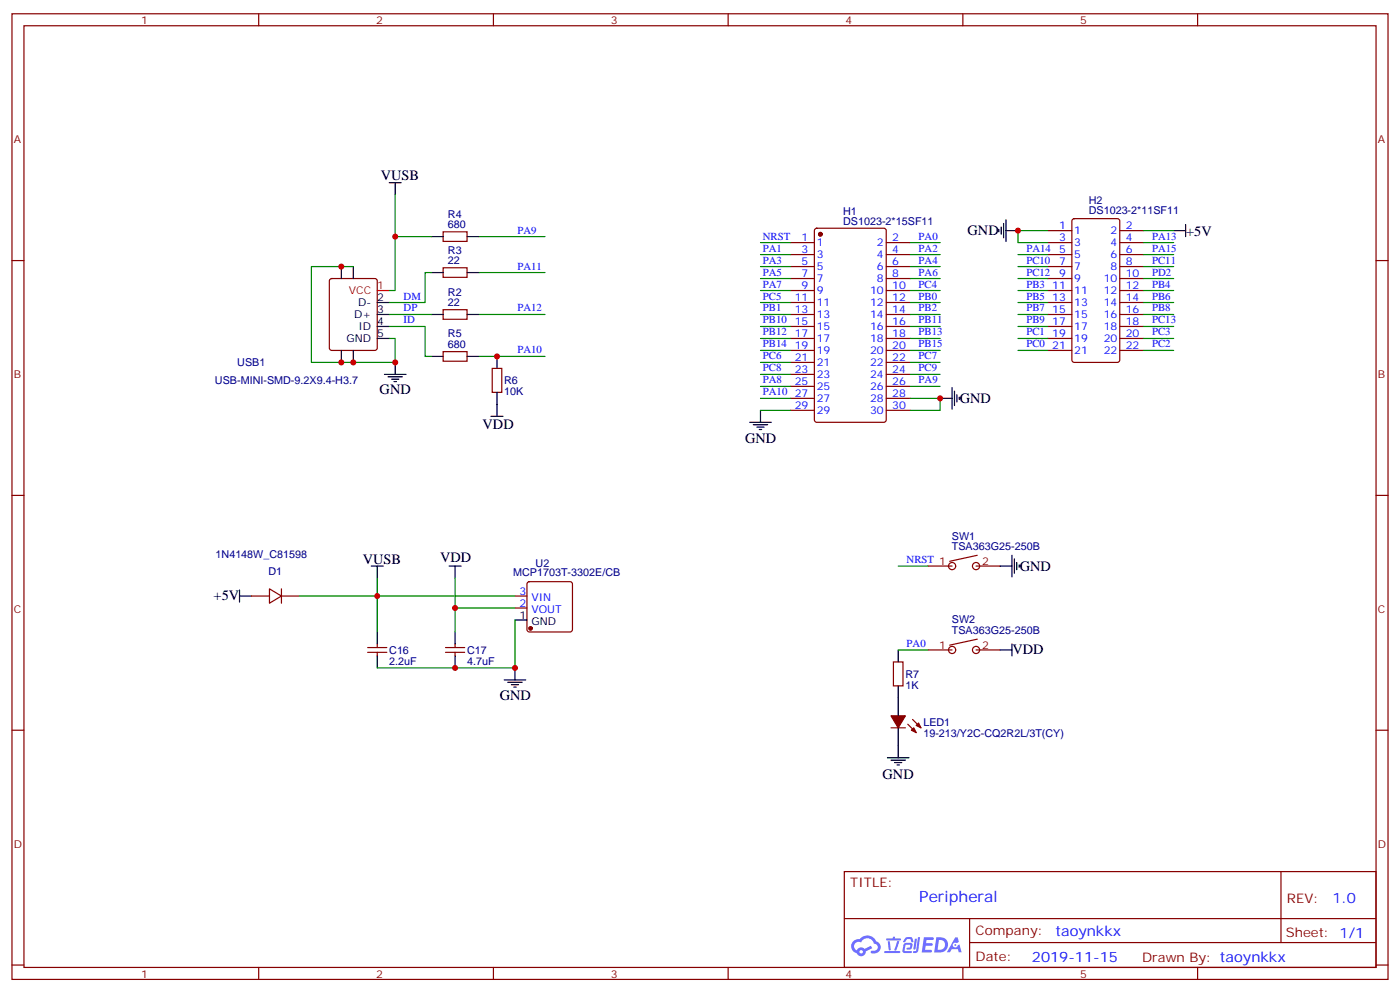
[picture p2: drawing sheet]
<svg xmlns="http://www.w3.org/2000/svg" width="412mm" height="292mm" viewBox="0 0 412 292" stroke-linecap="round" stroke-linejoin="round" font-family="sans-serif">
<g fill="none" stroke="#870000" stroke-width=".35">
<path d="M3.5 4.1h405.4v284.3h-405.4zM7.1 7.6h398.2v277.3h-398.2zM76.2 4.1v3.5M145.3 4.1v3.5M214.5 4.1v3.5M283.6 4.1v3.5M352.8 4.1v3.5M3.5 76.7h3.6M405.3 76.7h3.6M3.5 145.9h3.6M405.3 145.9h3.6M3.5 215h3.6"/>
<path d="M405.3 215h3.6M248.7 256.6h156.6v28.3h-156.6zM377.3 256.7v20.8M248.7 270.5h156.5M285.6 277.5h119.6M285.6 270.5v14.1M3.5 284.2h3.6M76.2 284.9v3.5M145.3 284.9v3.5M214.5 284.9v3.5M283.6 284.9v3.5M352.8 284.9v3.5"/>
<path d="M405.3 284.2h3.6"/>
</g>
<g fill="#5487ff">
<path d="M272.1 276h2.6l.3 .2-.1 .5-2 .1-.1 .9h1.6l.4 .4-.4 .4h-1.7l-.2 1.2h1.8l.3 .4-.2 .3-2.9 .1z"/>
<path d="M281.4 276h.7l.4 1.4-.7 .3a.74 .74 0 0 0-1.1 .3 .74 .74 0 0 0 .5 1 .74 .74 0 0 0 .9-.6l.5-.3 .7 2.3h-.9l-.2-.9h-1.9l-.5 .9h-.9z"/>
<path d="M269.5 276.4h.6l-.4 3a.31 .31 0 0 1-.3 .2 .31 .31 0 0 1-.3-.3z"/>
<path d="M270.4 276h.6l-.5 3.9a.89 .89 0 0 1-.7 .7 .89 .89 0 0 1-.9-.3l1-.4z"/>
<path d="M266.8 276.1l.6-.2 1.2 .1 .5 1.3-.6 .1-.4-.9-1 .2a.95 .95 0 0 1-1 .7l-.1-.2z"/>
<path d="M266.4 277.8l1.8-.2a1.04 1.04 0 0 1 .6 1.1 1.04 1.04 0 0 1-.8 .9h-.7a.29 .29 0 0 1-.3-.3 .29 .29 0 0 1 .3-.3h.7l.2-.8-1.4 .1-.4 1.7h1.9a.29 .29 0 0 1 .3 .4 .29 .29 0 0 1-.3 .2h-2l-.4-.3 .2-2z"/>
<path d="M260.5 280h4.4a.3 .3 0 0 1 .3 .4 .3 .3 0 0 1-.3 .2h-4.3z"/>
<path d="M264.3 277.1h.6l-.5 1.7a1.02 1.02 0 0 1-.7 1.1l-.2-.2z"/>
<path d="M261.5 277.2h.6l.3 2.3-.3 .4-.3-.3z"/>
<path d="M261.1 276.3h1.9l.2-.5h.5l-.1 .5h1.5a.29 .29 0 0 1 .3 .3 .29 .29 0 0 1-.3 .3h-3.9z"/>
<path d="M275.8 276l-.6 4.5h1.4a2.27 2.27 0 0 0 2.7-2.3 2.27 2.27 0 0 0-2.7-2.2zM276.6 276.8a1.5 1.5 0 0 1 1.8 1.5 1.5 1.5 0 0 1-1.9 1.4h-.3z"/>
<path d="M251.4 277.1a2.09 2.09 0 0 0 1 3.6 1.37 1.37 0 0 0 1.5 .9 1.37 1.37 0 0 0 1.1-1.5l2-.9-.5-.7-1.8 .9a1.4 1.4 0 0 0-2.3 .4 1.32 1.32 0 0 1-.6-1.8 1.32 1.32 0 0 1 1.9-.5 2.02 2.02 0 0 1 2-1.2 2.02 2.02 0 0 1 1.8 1.6 1.09 1.09 0 0 1 1.1 1.3 1.09 1.09 0 0 1-1.6 .7 .41 .41 0 0 0-.5 .4 .41 .41 0 0 0 .4 .4 1.89 1.89 0 0 0 2.4-1.1 1.89 1.89 0 0 0-1.2-2.4 2.98 2.98 0 0 0-5-.7l-1 .2zM253.2 280.3a.52 .52 0 0 1 1 0 .52 .52 0 0 1-1 0z"/>
<circle cx="281.4" cy="278.3" r=".28"/>
</g>
<g fill="none" stroke="#870000" stroke-width=".35">
<path d="M130.5 78.8h7.1v2.9h-7.1zM130.5 68.3h7.1v2.8h-7.1zM232.8 71.4h7.1M232.8 75h7.1M232.8 78.5h7.1M240.1 67.4l.5-.2h19.7l.7 .4 .1 56-.5 .7-20 .1-.7-.5v-56zM261.1 71.4h7M261.1 75h7M261.1 78.5h7M308.7 71.4h7M308.7 75h7M308.7 78.5h7"/>
<path d="M308.7 67.9h7M316 64.6l.4-.2h12.7l.7 .4v41.2l-.4 .7h-13l-.6-.4-.1-41.2zM329.8 71.4h7.1M329.8 75h7.1M329.8 78.5h7.1M329.8 67.9h7.1M97.2 82.2l.5-.2h12.7l.7 .5v20l-.4 .6-13 .1-.6-.5-.1-20zM130.5 91.2h7.1v2.8h-7.1zM232.8 82h7.1M232.8 85.5h7.1M232.8 89.1h7.1M232.8 92.6h7.1"/>
<path d="M232.8 96.1h7.1M232.8 99.7h7.1M261.1 82h7M261.1 85.5h7M261.1 89.1h7M261.1 92.6h7M261.1 96.1h7M261.1 99.7h7M308.7 82h7M308.7 85.5h7M308.7 89.1h7M308.7 92.6h7"/>
<path d="M308.7 96.1h7M308.7 99.7h7M329.8 82h7.1M329.8 85.5h7.1M329.8 89.1h7.1M329.8 92.6h7.1M329.8 96.1h7.1M329.8 99.7h7.1M130.5 103.5h7.1v2.9h-7.1zM145 108.5h2.8v7h-2.8zM232.8 103.2h7.1M232.8 106.7h7.1"/>
<path d="M232.8 110.2h7.1M232.8 113.8h7.1M232.8 117.3h7.1M261.1 103.2h7M261.1 106.7h7M261.1 110.2h7M261.1 113.8h7M261.1 117.3h7M308.7 103.2h7M329.8 103.2h7.1M232.8 120.8h7.1M261.1 120.8h7"/>
<path d="M74.1 175.5h5.3M79.4 173.4l3.5 2.1-3.5 2.1zM82.9 175.5h5.3M82.9 173.4v4.2M151.7 179h3.5M151.7 175.5h3.5M155.5 171.5l.4-.2h12l.5 .2 .2 .5v13.4l-.2 .5-.5 .2h-12l-.5-.2-.2-.5v-13.4zM273.4 166.7h7.1M281.5 166.7a1.06 1.06 0 0 0-1.5-1 1.06 1.06 0 0 0-.3 1.8 1.06 1.06 0 0 0 1.8-.5v-.3M287.5 166.7h7.1M287.9 163.5l-8.1 1.8M288.6 166.7a1.06 1.06 0 0 0-1.5-1 1.06 1.06 0 0 0-.3 1.8 1.06 1.06 0 0 0 1.7-.5l.1-.3"/>
<path d="M108.3 192.1h5.6M108.3 190.7h5.6M111.1 189.6v1.1M111.1 192.1v1M131.2 192.1h5.7M131.2 190.7h5.7M134.1 189.6v1.1M134.1 192.1v1M263.2 194.9h2.8v7.1h-2.8zM273.4 191.4h7.1M287.5 191.4h7.1M287.9 188.2l-8.1 1.8"/>
<path d="M262.5 214.3h4.2M267.4 213.3l2.5 2.4M268.8 211.8l2.5 2.5"/>
<circle cx="280.5" cy="191.4" r="1.06"/>
<circle cx="287.5" cy="191.4" r="1.06"/>
</g>
<path d="M111.1 85.5h3.6" fill="none" stroke="#f00" stroke-width=".35"/>
<g fill="none" stroke="#000" stroke-width=".35">
<path d="M114.7 53.8h3.5M116.4 53.8v3.5M100.5 78.5v3.5M104.1 78.5v3.5M127 69.7h3.5M137.6 69.7h3.5M294.2 67.6v.7M294.9 66.9v2.1M295.6 65.8v4.2M296.3 67.9h3.6M296.3 64.7v6.4M345.7 67.9h3.5"/>
<path d="M349.2 66.1v3.6M111.1 89.1h3.6M111.1 92.6h3.6M111.1 96.1h3.6M111.1 99.7h3.6M127 92.6h3.5M127 80.3h3.5M137.6 92.6h3.5M137.6 80.3h3.5M100.5 103.2v3.5M104.1 103.2v3.5M113.2 110.2h6.4"/>
<path d="M114.3 110.9h4.2M115.4 111.7h2.1M116.1 112.4h.7M116.4 106.7v3.5M127 105h3.5M137.6 105h3.5M146.4 105v3.5M146.4 115.5v7.1M276.9 117.3h3.6M280.5 114.1v6.4M281.2 115.2v4.2M281.9 116.2v2.2"/>
<path d="M282.6 116.9v.8M144.6 122.6h3.6M220.8 124.4h6.4M221.9 125.1h4.2M223 125.8h2.1M223.7 126.5h.7M224 120.8v3.6M70.6 175.5h3.5M70.6 173.7v3.6M109.4 166.7h3.5M111.1 166.7v3.5M132.3 166.7h3.5"/>
<path d="M134.1 166.7v3.5M294.6 166.7h3.5M298.1 163.5v6.4M298.8 164.6v4.2M299.5 165.6v2.1M300.2 166.3v.7M111.1 186.1v3.5M111.1 193.1v3.6M134.1 186.1v3.5M134.1 193.1v3.6M151.7 182.6h3.5M151.7 196.7v3.5"/>
<path d="M264.6 191.4v3.5M294.6 191.4h3.5M298.1 189.6v3.5M148.5 200.2h6.4M149.6 200.9h4.2M150.6 201.6h2.2M151.3 202.3h.7M264.6 202v8.8M264.6 214.3v8.8M261.4 223.1h6.4M262.5 223.8h4.2M263.5 224.5h2.1"/>
<path d="M264.2 225.2h.7"/>
</g>
<g fill="#870000" stroke="#870000" stroke-width=".35">
<path d="M262.5 210.8h4.2l-2.1 3.5z"/>
<path d="M268.5 215l.7-.7 .7 1.4z"/>
<path d="M270.6 212.9l.7 1.4-1.4-.7z"/>
<circle cx="241.7" cy="69" r=".53"/>
<circle cx="156.3" cy="185" r=".53"/>
</g>
<g fill="none" stroke="#008700" stroke-width=".35">
<path d="M116.4 57.3v28.2h-1.7M104.1 78.5h-12.4v28.2h24.7v-7h-1.7M116.4 69.7h10.6M141.1 69.7h19.4M224 71.4h8.8M224 75h8.8M224 78.5h8.8M268.1 71.4h8.8M268.1 75h8.8M268.1 78.5h8.8M299.9 75h8.8M299.9 78.5h8.8"/>
<path d="M308.7 67.9h-8.8v3.5h8.8M336.9 71.4h8.8M336.9 75h8.8M336.9 78.5h8.8M336.9 67.9h8.8M114.7 96.1h10.5v8.9h1.8M114.7 92.6h12.3M127 80.3h-1.8v8.8h-10.5M141.1 80.3h19.4M141.1 92.6h19.4M224 92.6h8.8M224 82h8.8"/>
<path d="M224 96.1h8.8M224 89.1h8.8M224 85.5h8.8M224 99.7h8.8M268.1 92.6h8.8M268.1 82h8.8M268.1 96.1h8.8M268.1 89.1h8.8M268.1 85.5h8.8M268.1 99.7h8.8M299.9 92.6h8.8M299.9 82h8.8"/>
<path d="M299.9 96.1h8.8M299.9 89.1h8.8M299.9 85.5h8.8M299.9 99.7h8.8M336.9 92.6h8.8M336.9 82h8.8M336.9 96.1h8.8M336.9 89.1h8.8M336.9 85.5h8.8M336.9 99.7h8.8M141.1 105h19.4M224 110.2h8.8"/>
<path d="M224 106.7h8.8M224 103.2h8.8M224 113.8h8.8M224 117.3h8.8M268.1 117.3h8.8v3.5h-8.8M268.1 110.2h8.8M268.1 106.7h8.8M268.1 103.2h8.8M268.1 113.8h8.8M299.9 103.2h8.8M336.9 103.2h8.8M224 120.8h8.8"/>
<path d="M88.2 175.5h22.9v10.6M111.1 170.2v5.3h40.6M134.1 170.2v8.8h17.6M134.1 179v7.1M264.6 166.7h8.8M151.7 182.6v14.1h-40.6M264.6 191.4h8.8"/>
</g>
<g fill="#c00">
<circle cx="276.9" cy="117.3" r=".88"/>
<circle cx="151.7" cy="196.7" r=".88"/>
<circle cx="134.1" cy="179" r=".88"/>
<circle cx="146.4" cy="105" r=".88"/>
<circle cx="100.5" cy="106.7" r=".88"/>
<circle cx="100.5" cy="78.5" r=".88"/>
<circle cx="116.4" cy="106.7" r=".88"/>
<circle cx="104.1" cy="106.7" r=".88"/>
<circle cx="116.4" cy="69.7" r=".88"/>
<circle cx="111.1" cy="175.5" r=".88"/>
<circle cx="134.1" cy="196.7" r=".88"/>
<circle cx="299.9" cy="67.9" r=".88"/>
</g>
<text font-size="4.6" fill="#00f" x="270.8" y="265.7">Peripheral</text>
<g font-size="4.2">
<text x="112.2" y="53.1">VUSB</text>
<text x="285" y="69.2">GND</text>
<text x="349.4" y="69.3">+5V</text>
<text x="111.8" y="115.9">GND</text>
<text x="282.8" y="118.6">GND</text>
<text x="142.2" y="126.4">VDD</text>
<text x="219.5" y="130.3">GND</text>
<text x="106.9" y="166">VUSB</text>
<text x="129.6" y="165.4">VDD</text>
<text x="300.4" y="168">GND</text>
<text x="62.9" y="176.8">+5V</text>
<text x="298.3" y="192.7">VDD</text>
<text x="147.2" y="206.1">GND</text>
<text x="260" y="229.3">GND</text>
</g>
<g font-size="4.2" fill="#00f">
<text x="392.5" y="265.9">1.0</text>
<text x="310.9" y="275.5">taoynkkx</text>
<text x="304" y="283.3">2019-11-15</text>
</g>
<g font-size="3.9" fill="#800">
<text x="250.5" y="261.2">TITLE:</text>
<text x="379.1" y="265.9">REV:</text>
<text x="287.4" y="275.4">Company:</text>
<text x="378.7" y="276">Sheet: 1/1</text>
<text x="287.4" y="283.1">Date:</text>
<text x="336.4" y="283.2">Drawn By: taoynkkx</text>
</g>
<g font-size="3.2" fill="#800">
<text x="41.6" y="7.1">1</text>
<text x="110.8" y="7.1">2</text>
<text x="179.9" y="7.1">3</text>
<text x="249.1" y="7.1">4</text>
<text x="318.2" y="7.1">5</text>
<text x="4.1" y="42.2">A</text>
<text x="405.9" y="42.2">A</text>
<text x="4.1" y="111.3">B</text>
<text x="405.9" y="111.3">B</text>
<text x="289.3" y="166.3">2</text>
<text x="4.1" y="180.4">C</text>
<text x="405.9" y="180.4">C</text>
<text x="276.7" y="191">1</text>
<text x="289.3" y="191">2</text>
<text x="4.1" y="249.6">D</text>
<text x="405.9" y="249.6">D</text>
<text x="41.6" y="287.9">1</text>
<text x="110.8" y="287.9">2</text>
<text x="179.9" y="287.9">3</text>
<text x="249.1" y="287.9">4</text>
<text x="318.2" y="287.9">5</text>
</g>
<g font-size="3.2" fill="#000080">
<text x="320.7" y="60">H2</text>
<text x="132" y="64.1">R4</text>
<text x="248.4" y="63.2">H1</text>
<text x="320.7" y="63.1">DS1023-2*11SF11</text>
<text x="132" y="67.2">680</text>
<text x="248.4" y="66.1">DS1023-2*15SF11</text>
<text x="132" y="77.8">22</text>
<text x="132" y="74.7">R3</text>
<text x="132" y="87">R2</text>
<text x="132" y="90.1">22</text>
<text x="132" y="99.4">R5</text>
<text x="69.9" y="107.8">USB1</text>
<text x="132" y="102.5">680</text>
<text x="63.3" y="113.1">USB-MINI-SMD-9.2X9.4-H3.7</text>
<text x="148.5" y="113.2">R6</text>
<text x="148.5" y="116.3">10K</text>
<text x="280.4" y="158.9">SW1</text>
<text x="63.5" y="164.3">1N4148W_C81598</text>
<text x="157.8" y="167">U2</text>
<text x="280.4" y="162">TSA363G25-250B</text>
<text x="79.1" y="169.2">D1</text>
<text x="151.2" y="169.7">MCP1703T-3302E/CB</text>
<text x="280.4" y="183.6">SW2</text>
<text x="280.4" y="186.7">TSA363G25-250B</text>
<text x="114.7" y="195.8">2.2uF</text>
<text x="114.7" y="192.6">C16</text>
<text x="137.6" y="195.8">4.7uF</text>
<text x="137.6" y="192.6">C17</text>
<text x="266.7" y="202.8">1K</text>
<text x="266.7" y="199.7">R7</text>
<text x="272" y="213.7">LED1</text>
<text x="272" y="216.9">19-213/Y2C-CQ2R2L/3T(CY)</text>
</g>
<g font-size="3.2" fill="#00f">
<text x="152.4" y="68.8">PA9</text>
<text x="224.7" y="70.6">NRST</text>
<text x="236.1" y="71.1">1</text>
<text x="262.8" y="71.1">2</text>
<text x="270.6" y="70.6">PA0</text>
<text x="312" y="67.6">1</text>
<text x="312" y="71.1">3</text>
<text x="316.4" y="69">1</text>
<text x="327.1" y="69">2</text>
<text x="331.6" y="67.6">2</text>
<text x="331.6" y="71.1">4</text>
<text x="339.4" y="70.6">PA13</text>
<text x="224.7" y="74.1">PA1</text>
<text x="224.7" y="77.6">PA3</text>
<text x="236.1" y="74.6">3</text>
<text x="240.6" y="72.5">1</text>
<text x="240.6" y="76">3</text>
<text x="258.3" y="72.5">2</text>
<text x="258.3" y="76">4</text>
<text x="262.8" y="74.6">4</text>
<text x="270.6" y="74.1">PA2</text>
<text x="270.6" y="77.6">PA4</text>
<text x="302.3" y="74.1">PA14</text>
<text x="302.3" y="77.6">PC10</text>
<text x="312" y="74.6">5</text>
<text x="316.4" y="72.5">3</text>
<text x="316.4" y="76">5</text>
<text x="327.1" y="72.5">4</text>
<text x="327.1" y="76">6</text>
<text x="331.6" y="74.6">6</text>
<text x="339.4" y="74.1">PA15</text>
<text x="339.4" y="77.6">PC11</text>
<text x="152.4" y="79.4">PA11</text>
<text x="224.7" y="81.1">PA5</text>
<text x="236.1" y="78.1">5</text>
<text x="236.1" y="81.7">7</text>
<text x="240.6" y="79.6">5</text>
<text x="240.6" y="83.1">7</text>
<text x="258.3" y="79.6">6</text>
<text x="258.3" y="83.1">8</text>
<text x="262.8" y="78.1">6</text>
<text x="262.8" y="81.7">8</text>
<text x="270.6" y="81.1">PA6</text>
<text x="302.3" y="81.1">PC12</text>
<text x="312" y="78.1">7</text>
<text x="312" y="81.7">9</text>
<text x="316.4" y="79.6">7</text>
<text x="316.4" y="83.1">9</text>
<text x="325.1" y="83.1">10</text>
<text x="327.1" y="79.6">8</text>
<text x="331.6" y="78.1">8</text>
<text x="331.6" y="81.7">10</text>
<text x="339.4" y="81.1">PD2</text>
<text x="118.9" y="88.2">DM</text>
<text x="224.7" y="84.7">PA7</text>
<text x="224.7" y="88.2">PC5</text>
<text x="234.1" y="88.7">11</text>
<text x="236.1" y="85.2">9</text>
<text x="240.6" y="86.6">9</text>
<text x="256.3" y="86.6">10</text>
<text x="262.8" y="85.2">10</text>
<text x="262.8" y="88.7">12</text>
<text x="270.6" y="84.7">PC4</text>
<text x="270.6" y="88.2">PB0</text>
<text x="302.3" y="84.7">PB3</text>
<text x="302.3" y="88.2">PB5</text>
<text x="309.9" y="85.2">11</text>
<text x="309.9" y="88.7">13</text>
<text x="316.4" y="86.6">11</text>
<text x="325.1" y="86.6">12</text>
<text x="331.6" y="85.2">12</text>
<text x="331.6" y="88.7">14</text>
<text x="339.4" y="84.7">PB4</text>
<text x="339.4" y="88.2">PB6</text>
<text x="118.9" y="91.7">DP</text>
<text x="118.9" y="95.2">ID</text>
<text x="152.4" y="91.7">PA12</text>
<text x="224.7" y="91.7">PB1</text>
<text x="224.7" y="95.2">PB10</text>
<text x="234.1" y="92.3">13</text>
<text x="234.1" y="95.8">15</text>
<text x="240.6" y="90.1">11</text>
<text x="240.6" y="93.7">13</text>
<text x="256.3" y="90.1">12</text>
<text x="256.3" y="93.7">14</text>
<text x="262.8" y="92.3">14</text>
<text x="262.8" y="95.8">16</text>
<text x="270.6" y="91.7">PB2</text>
<text x="270.6" y="95.2">PB11</text>
<text x="302.3" y="91.7">PB7</text>
<text x="302.3" y="95.2">PB9</text>
<text x="309.9" y="92.3">15</text>
<text x="309.9" y="95.8">17</text>
<text x="316.4" y="90.1">13</text>
<text x="316.4" y="93.7">15</text>
<text x="325.1" y="90.1">14</text>
<text x="325.1" y="93.7">16</text>
<text x="331.6" y="92.3">16</text>
<text x="331.6" y="95.8">18</text>
<text x="339.4" y="91.7">PB8</text>
<text x="339.4" y="95.2">PC13</text>
<text x="224.7" y="98.8">PB12</text>
<text x="234.1" y="99.3">17</text>
<text x="240.6" y="97.2">15</text>
<text x="240.6" y="100.7">17</text>
<text x="256.3" y="97.2">16</text>
<text x="256.3" y="100.7">18</text>
<text x="262.8" y="99.3">18</text>
<text x="270.6" y="98.8">PB13</text>
<text x="302.3" y="98.8">PC1</text>
<text x="309.9" y="99.3">19</text>
<text x="316.4" y="97.2">17</text>
<text x="316.4" y="100.7">19</text>
<text x="325.1" y="97.2">18</text>
<text x="325.1" y="100.7">20</text>
<text x="331.6" y="99.3">20</text>
<text x="339.4" y="98.8">PC3</text>
<text x="152.4" y="104.1">PA10</text>
<text x="224.7" y="102.3">PB14</text>
<text x="224.7" y="105.8">PC6</text>
<text x="234.1" y="102.8">19</text>
<text x="234.1" y="106.4">21</text>
<text x="240.6" y="104.2">19</text>
<text x="240.6" y="107.8">21</text>
<text x="256.3" y="104.2">20</text>
<text x="256.3" y="107.8">22</text>
<text x="262.8" y="102.8">20</text>
<text x="262.8" y="106.4">22</text>
<text x="270.6" y="102.3">PB15</text>
<text x="270.6" y="105.8">PC7</text>
<text x="302.3" y="102.3">PC0</text>
<text x="309.9" y="102.8">21</text>
<text x="316.4" y="104.2">21</text>
<text x="325.1" y="104.2">22</text>
<text x="331.6" y="102.8">22</text>
<text x="339.4" y="102.3">PC2</text>
<text x="224.7" y="109.4">PC8</text>
<text x="224.7" y="112.9">PA8</text>
<text x="234.1" y="109.9">23</text>
<text x="234.1" y="113.4">25</text>
<text x="240.6" y="111.3">23</text>
<text x="256.3" y="111.3">24</text>
<text x="262.8" y="109.9">24</text>
<text x="262.8" y="113.4">26</text>
<text x="270.6" y="109.4">PC9</text>
<text x="270.6" y="112.9">PA9</text>
<text x="224.7" y="116.4">PA10</text>
<text x="234.1" y="116.9">27</text>
<text x="240.6" y="114.8">25</text>
<text x="240.6" y="118.4">27</text>
<text x="256.3" y="114.8">26</text>
<text x="256.3" y="118.4">28</text>
<text x="262.8" y="116.9">28</text>
<text x="234.1" y="120.5">29</text>
<text x="240.6" y="121.9">29</text>
<text x="256.3" y="121.9">30</text>
<text x="262.8" y="120.5">30</text>
<text x="267.1" y="165.8">NRST 1</text>
<text x="153" y="178.7">2</text>
<text x="153" y="175.2">3</text>
<text x="156.5" y="176.9">VIN</text>
<text x="156.5" y="180.4">VOUT</text>
<text x="267.1" y="190.5">PA0</text>
</g>
<g font-size="3.2" fill="#f00">
<text x="102.8" y="86.6">VCC</text>
<text x="111.1" y="85.2">1</text>
</g>
<g font-size="3.2">
<text x="111.1" y="88.7">2</text>
<text x="104.3" y="93.7">D+</text>
<text x="105.5" y="90.1">D-</text>
<text x="111.1" y="92.3">3</text>
<text x="111.1" y="95.8">4</text>
<text x="102.1" y="100.7">GND</text>
<text x="105.6" y="97.2">ID</text>
<text x="111.1" y="99.3">5</text>
<text x="153" y="182.2">1</text>
<text x="156.5" y="184">GND</text>
</g>
</svg>
